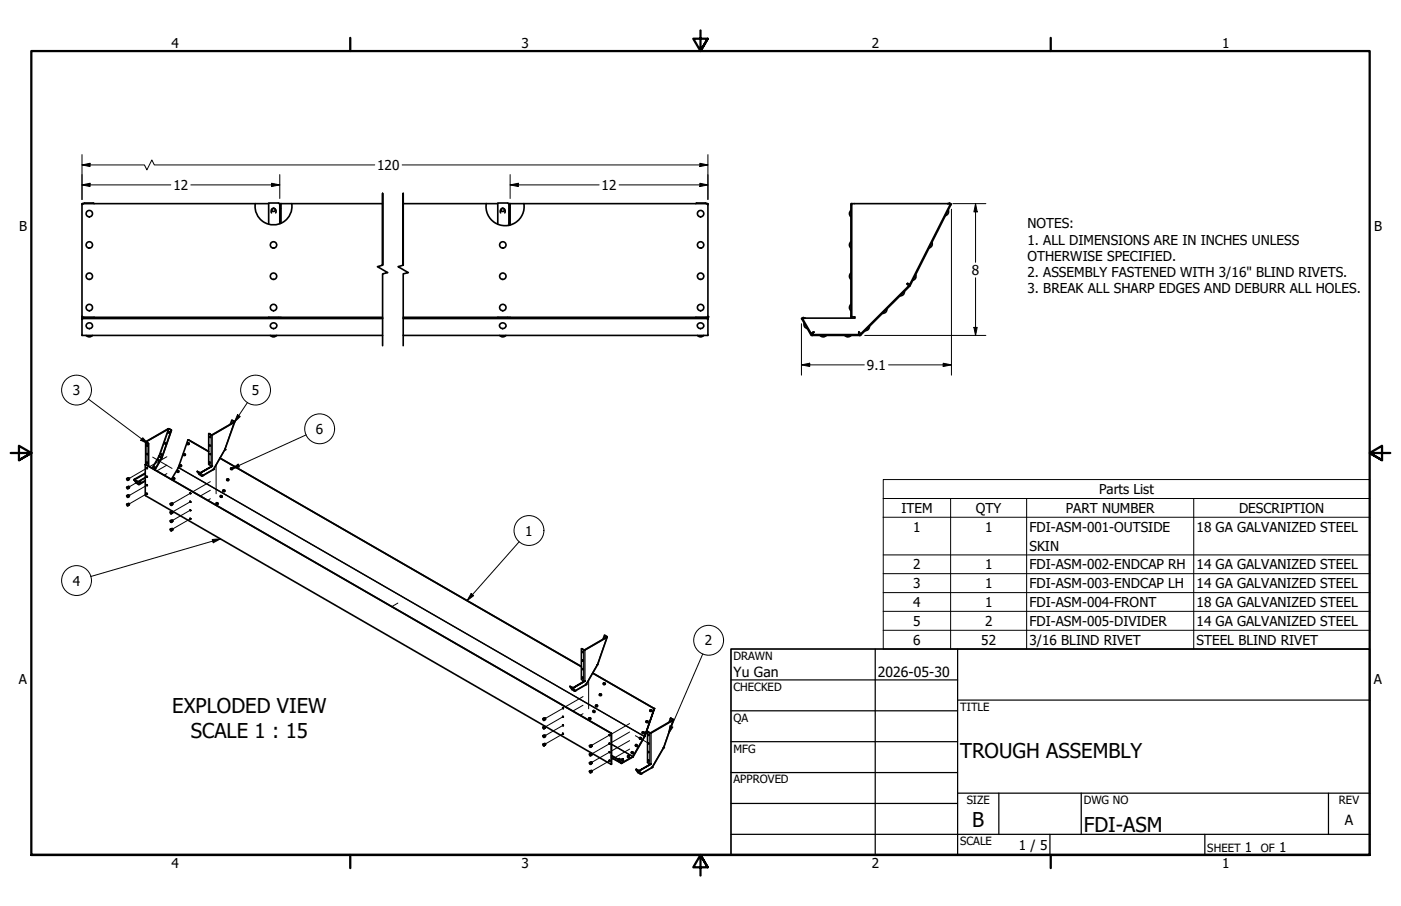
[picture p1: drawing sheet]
<svg xmlns="http://www.w3.org/2000/svg" width="432mm" height="279mm" viewBox="0 0 432 279" stroke-linecap="round" stroke-linejoin="round" font-family="sans-serif">
<path d="M86.2 68.5l.4 .3M86.2 63.9l.4 .4M157.2 68.5l-.4 .3M157.2 63.9l-.4 .4" fill="none" stroke="#000" stroke-width=".31"/>
<path d="M117.9 81.8v-22.2v22.2l-1.6 .4 3.2 1.9-1.6 .4v22.1M124.3 81.8v-22.2v22.2l-1.6 .4 3.2 1.9-1.6 .4v22.1" fill="none" stroke="#000" stroke-width=".51"/>
<g fill="none" stroke="#000" stroke-width=".51">
<path d="M25.5 62.8h.2M25.6 62.8l-.3 .3M25.7 62.8l.3-.2h2.8l.2 .2M78.7 62.8a5.7 5.7 0 0 0 5.6 6.5 5.7 5.7 0 0 0 5.6-6.5M82.8 62.8h-57.5v35.4M83.7 65.7a.84 .84 0 0 1 0-1.2 .84 .84 0 0 1 1.2 0 .84 .84 0 0 1 .1 1.2M86.1 62.8h.2M86.2 62.8l-.4-.2h-3v6.5M86.6 68.8v-6h-.4v6.2M86.6 62.8h31.3M124.3 62.8h29.1M149.9 62.8a5.9 5.9 0 0 0 5.8 6.8 5.9 5.9 0 0 0 5.8-6.8"/>
<path d="M154.3 65.7a.84 .84 0 0 1 .1-1.2 .84 .84 0 0 1 1.1 0 .84 .84 0 0 1 .1 1.2M156.8 62.8h.2M156.8 62.8l-.3-.2h-3.1v6.6M157.2 62.8h61v35.3h-.3M157.2 69.4v-6.6h-.4v6.7M214.4 62.8l.3-.2h2.7l.4 .2M217.7 62.8l.5 .3M262.3 62.8h.2v35.1h-.2zM262.3 64.9a1.3 1.3 0 0 0 0 2M262.3 74.5a1.3 1.3 0 0 0 0 2M262.5 62.8h29.6M287.2 74.7a1.3 1.3 0 0 1-.8 1.8"/>
<path d="M292.1 62.8l.5-.2 .4 .2zM292.3 64.8a1.3 1.3 0 0 1-.9 1.7M25.3 97.6l.3 .3M25.3 98.4v5h92.6M25.5 98.1l-.2 .3M25.5 98.1h-.2v.3M25.5 98.1h92.4M25.5 97.9h92.4M25.7 97.9v.2M26 97.9l-.5 .2M26 97.9v.2M29.1 97.9l-.1 .2-.1-.2h-2.9"/>
<path d="M82.8 97.9h3M82.8 97.9v.2h3v-.2M85.8 97.9l.5 .2M86.2 97.9v.2M86.6 97.9v.2M117.9 98.2h-92.4l-.2 .3M124.3 98.2h93.6l.3 .3M124.3 98.1h93.6M153.4 97.9h3.1M153.4 97.9v.2h3.1v-.2M156.5 97.9l.5 .2M156.8 97.9v.2"/>
<path d="M157.2 97.9v.2M214.4 97.9v.2l.2-.2h2.8M217.4 97.9l.5 .2M217.4 97.9v.2M217.8 97.9v.2M217.9 98.1l.3 .3M218.1 98.2l.1 5.2h-93.9M218.2 97.6l-.3 .3h-93.6M247.3 98.1l.3-.2 .6 .2zM247.8 99.6a1.3 1.3 0 0 0 1 1.7M262.3 84.2a1.3 1.3 0 0 0 0 2M262.3 93.9a1.3 1.3 0 0 0 0 1.9"/>
<path d="M262.5 97.7h1v.4h-15.3M273.4 95.3a1.3 1.3 0 0 1-1.4 1.3M278.8 89.9a1.3 1.3 0 0 1-1.4 1.3M280.4 87.7l-.7-.3-.2 .2 .6 .5M280.4 88.2l-15.1 15.1M280.5 88l12.7-25.1-.2-.1-12.7 25.2-15.2 15.1M280.5 88l-.1 .2M282.2 84.7a1.3 1.3 0 0 1-.9 1.7M26.5 103.4a1.3 1.3 0 0 0 2 0M83.3 103.4a1.3 1.3 0 0 0 2 0M154 103.4a1.3 1.3 0 0 0 2 0M214.9 103.4a1.3 1.3 0 0 0 2 0"/>
<path d="M249.9 103.2l-2.9-5 .3-.1 3 5.2M249.9 103.2l.4 .3M249.9 102.8l.7-.4v.8M250.4 103.4h14.5M250.4 103.2h14.5M252.7 103.4a1.3 1.3 0 0 0 2 0M260.4 103.4a1.3 1.3 0 0 0 1.9 0M265.2 103.2l-.2 .1M265.3 102.9l-.6-.5v.8M265.3 103.3l-.3 .2M268 100.6a1.3 1.3 0 0 1-1.4 1.4M44.9 136.3l-.1 7"/>
<path d="M45.2 137.3l.2 .3zM45.3 139.9l.1 .3zM45.3 137.3l.2 .2M45.3 139.9l.2 .2M51 136.6v.3M51.8 132.3l-6.9 4 .8 .5v6.9M51.8 132.3h.4M51.8 132.3h.1M51.9 132.3l-6.9 4 .8 .5v7M52.1 132.3l.7 .5M52.1 132.3h-.2M52.1 132.3h.1"/>
<path d="M52.1 133.2v.3M52.2 132.3l.6 .5-3 8.4M57.7 136.7a.3 .3 0 0 1 .5-.1 .3 .3 0 0 1 0 .5 .3 .3 0 0 1-.5-.1M58 135.6l-3 8.6-2.2 3.6M58 135.6l6.3 3.7zM58.2 136.7v.3M64.3 133.7v9.6l1.2 .5M64.6 140h.2v.2zM64.7 134.6l.1 .3M64.7 137.3l.1 .2M64.7 139.9l.1 .2M71.4 130.6h.1"/>
<path d="M71.4 129.6l.9 .4M72.1 130.2l-6.8 3.9-1-.4 1.1 .5 6.8-4M72.1 130v.2M72.1 130.2h.1M72.1 130l-.7-.4-.4 1.2M72.1 130h.2M72.3 130l-.1 .2M72.3 130.2l-3 8.4-3.5 6.1-3.4 2M39.1 147.6a.28 .28 0 0 1 .3 .2 .28 .28 0 0 1-.1 .3M39.1 155.5h.3l.1 .5h-.2M39.1 147.7l.2 .4M39.1 150.3l.2 .4a.26 .26 0 0 0 .1-.3 .26 .26 0 0 0-.3-.1"/>
<path d="M39.1 155.6l.2 .4M39.3 152.8a.31 .31 0 0 1 .4-.2 .31 .31 0 0 1 .2 .4 .31 .31 0 0 1-.4 .2l.1-.2-.3-.2M39.3 155.4a.29 .29 0 0 1 .3-.1 .29 .29 0 0 1 .3 .3 .29 .29 0 0 1-.3 .2v-.3zM39.4 147.6l.1 .3M39.4 147.4a.31 .31 0 0 1 .5 .2 .31 .31 0 0 1-.4 .4l.1-.2zM39.4 150.2l.1 .3M39.4 150.1a.29 .29 0 0 1 .4-.1 .29 .29 0 0 1 .1 .4 .29 .29 0 0 1-.4 .2l.1-.2zM39.4 152.8l.1 .4M39.4 155.5l.1 .3M41.3 148l.7 1 .8 .3M41.4 148.1l.8 .4 .5 .9M41.4 147.8v.3"/>
<path d="M41.4 147.8l.1 .1M41.5 148l.7 .4 .6 .9M41.5 148l-.1 .1M41.5 147.9v.1M41.9 148.6l.3 .2zM42.8 149.2l.1 .1M42.9 149.3l-.1 .1M43.1 148.7h.3M44.8 148.2l-1.9 1.1M44.8 148.3l-1.9 1.1M44.8 146l-3.3 1.9M44.8 145.9l-3.4 1.9"/>
<path d="M44.8 143.3h.1M44.8 143.3v9.5l143.6 82.9-.1-9.6M44.8 143.3l143.7 82.8-.1 9.6M45.1 152.1l.3 .3zM45.1 144.3l.2 .2zM45.2 152.1l.2 .3M45.2 149.5l.2 .2M45.2 146.9l.2 .2M45.2 144.2l.2 .3M45.3 142.6l.2 .1M47.8 144l-.2 .3M49 141.9l-.2 .2"/>
<path d="M49.8 140v.3M49.8 141.3l-2.1 3.5M49.9 141.2l-.9-.5 .8 .6-2 3.6M52.5 158h.3v.5l-.3-.5M52.5 155.4l.4 .4-.1-.4h-.3M52.7 155.3a.32 .32 0 0 1 .4-.2 .32 .32 0 0 1 .2 .4 .32 .32 0 0 1-.4 .2l.1-.1zM52.8 155.3l.1 .3M52.8 158l.1 .2M52.8 157.8a.31 .31 0 0 1 .5 .1 .31 .31 0 0 1-.4 .4zM53.3 147.3a.3 .3 0 0 1 .5 .2 .3 .3 0 0 1-.3 .4 .3 .3 0 0 1-.3-.4M53.8 147.6l-.1 .2M54.6 145.1a.3 .3 0 0 1 .5 .1 .3 .3 0 0 1-.2 .4 .3 .3 0 0 1-.4-.2"/>
<path d="M55.1 145.4l-.1 .2M55.4 143.5a.27 .27 0 0 1 .4-.1 .27 .27 0 0 1 0 .4 .27 .27 0 0 1-.4 0M55.9 143.5v.3M56.5 140.1a.31 .31 0 0 1 .5-.1 .31 .31 0 0 1 0 .5 .31 .31 0 0 1-.5-.1M57.1 140.1v.3M58.5 154.6l.2 .3zM58.5 152l.2 .3zM58.6 159.8l.1 .3M58.6 157.2l.1 .3M58.6 154.6l.1 .2M58.6 152l.1 .2M60.8 145.4l.6 .9 .7 .4 .4-.1-.2 .1"/>
<path d="M61.3 146l.2 .2zM61.5 145.7l.3 .1M61.5 145.7l-.7-.3 .7 .5M61.5 145.7v.2M61.8 145.8h.1M61.8 145.8l3.7-2-3.7 2M61.8 145.8l-.3 .1M64.7 142.5l.1 .2M65.3 143.7l-.1 .1M66.7 155.1a.3 .3 0 0 1 .5 .1 .3 .3 0 0 1-.3 .4 .3 .3 0 0 1-.3-.3M67.2 155.3l-.1 .2M67.8 141.3l111.4 64.3"/>
<path d="M68 152.8a.3 .3 0 0 1 .5 .2 .3 .3 0 0 1-.3 .4 .3 .3 0 0 1-.3-.3M68.5 153.2l-.1 .2M68.7 151.2a.31 .31 0 0 1 .5-.1 .31 .31 0 0 1 0 .5 .31 .31 0 0 1-.5-.1M69.3 151.3v.2M69.9 147.8a.3 .3 0 0 1 .5-.1 .3 .3 0 0 1 0 .5 .3 .3 0 0 1-.5-.1M70.5 147.8v.3M71.1 144.4a.31 .31 0 0 1 .5-.1 .31 .31 0 0 1 0 .5 .31 .31 0 0 1-.5-.1M71.6 144.4v.3M52.7 161.1l-.2-.6 .4 .3v.3h-.2M52.7 163.7l-.2-.6 .4 .3-.2 .3M52.7 160.5a.33 .33 0 0 1 .6 0 .33 .33 0 0 1-.4 .5l.1-.2zM52.7 163.1a.32 .32 0 0 1 .4-.1 .32 .32 0 0 1 .2 .4 .32 .32 0 0 1-.4 .2v-.4h-.2"/>
<path d="M52.8 160.6l.1 .2M52.8 163.2l.1 .3M186.3 196.8l-.1 .1M186.3 195.9l.8 .4M187 196.5l-6.8 3.9-1-.3 .9 .4 7-4M187 196.3v.2M187 196.5h.1M187 196.3l-.7-.4-.4 1.2M187 196.3h.1M187.1 196.3v.2M187.1 196.5l-2.9 8.4-3.5 6.2M173.5 218.2l.1 .3"/>
<path d="M175.6 211.7l.7 1 .7 .4 .3-.1-.2 .1M176.1 212.3l.3 .2zM176.3 212.2h.4M176.4 212l.3 .1M176.4 212l-.8-.3 .7 .5M176.4 212l-.1 .2M176.7 212.1v.1M176.7 212.1l3.6-2-3.6 2.1M179.2 200.1v9.4l1.1 .6M179.5 203.6l.2 .2-.1 .1zM179.5 201l.2 .2M179.5 203.6l.2 .2"/>
<path d="M179.5 206.2l.2 .2M179.5 208.9l.2 .1M180.1 210v.1M180.7 211l-3.5 2.1M180.7 211v.1M182.7 207.6l18.9 11M182.9 219.1a.32 .32 0 0 1 .5 .2 .32 .32 0 0 1-.3 .4 .32 .32 0 0 1-.3-.3M183.3 219.5l-.1 .1M183.6 217.6a.3 .3 0 0 1 .4-.2 .3 .3 0 0 1 0 .5 .3 .3 0 0 1-.4-.1M184.1 217.6v.2M184.8 214.1a.31 .31 0 0 1 .5-.1 .31 .31 0 0 1 0 .5 .31 .31 0 0 1-.5-.1M185.3 214.1v.3"/>
<path d="M186 210.8a.27 .27 0 0 1 .4-.1 .27 .27 0 0 1 0 .4 .27 .27 0 0 1-.4-.1M186.5 210.8v.2M200.3 219a.31 .31 0 0 1 .5-.1 .31 .31 0 0 1 0 .5 .31 .31 0 0 1-.5-.1M200.9 219v.3M201.6 218.6l-2.9 8.5 3-8.5M167.3 221.7h.4l-.1 .5M167.3 226.8l.4 .2-.1 .5zM167.3 229.6h.3l.2 .4-.2 .1M167.3 221.7l.3 .5M167.3 224.3l.3 .5 .2-.1-.3-.5-.2 .1M167.3 229.6l.3 .4M167.5 226.8a.31 .31 0 0 1 .6 0 .31 .31 0 0 1-.3 .5v-.3z"/>
<path d="M167.6 221.6l.2 .3M167.6 221.6a.31 .31 0 0 1 .4-.2 .31 .31 0 0 1 .1 .4 .31 .31 0 0 1-.3 .2v-.3zM167.6 224.3l.2 .2M167.6 224.2a.29 .29 0 0 1 .5 0 .29 .29 0 0 1-.3 .4v-.3zM167.6 226.9l.2 .3M167.6 229.6l.2 .2M167.6 229.4a.3 .3 0 0 1 .5 .1 .3 .3 0 0 1-.3 .4v-.3zM173.4 223.5l.2 .3zM173.5 226.1l.1 .3M173.5 223.5l.1 .3M173.5 220.9l.1 .3M181.6 221.4a.3 .3 0 0 1 .5 .1 .3 .3 0 0 1-.3 .4 .3 .3 0 0 1-.3-.3"/>
<path d="M181.7 235.1l.4 .3v.3l-.3-.1zM181.9 230.4l-.2-.5 .4 .2v.3h-.2M181.9 238.3l-.2-.6 .4 .4-.2 .2M181.9 232.5a.32 .32 0 0 1 .4-.2 .32 .32 0 0 1 .2 .4 .32 .32 0 0 1-.4 .2l.1-.1zM181.9 235.1a.3 .3 0 0 1 .6 0 .3 .3 0 0 1-.4 .4l.1-.2zM182 229.9l.1 .3M182 229.8a.31 .31 0 0 1 .5 .1 .31 .31 0 0 1-.4 .4zM182 232.6l.1 .3M182 235.2l.1 .3M182 237.8l.1 .3M182 237.7a.31 .31 0 0 1 .5 .1 .31 .31 0 0 1-.4 .4zM182.1 221.7l-.2 .2"/>
<path d="M187.8 234.4l.2 .4zM187.8 226.6l.2 .2-.1 .1zM187.8 229.2l.2 .3zM187.8 234.4l.2 .3M187.8 226.6l.2 .2M187.8 229.2l.2 .2M187.8 231.8l.2 .3M188.5 233l2.4 1.4M188.5 233.1l2.3 1.3 .7 1M188.5 233.7l3 1.7M190.3 234.4l.5 .4M190.4 234.4l.5 .4"/>
<path d="M190.6 234.2l.3-.3 .2 .2-.2 .4M190.9 234.4l.7 .9M191.5 235.4h.1M191.7 234.1a.31 .31 0 0 0-.1 .4 .31 .31 0 0 0 .5 0 .31 .31 0 0 0-.1-.4M191.7 234.1l.3 .1zM191.7 234.6h.3M193.5 233a.28 .28 0 0 0-.1 .5 .28 .28 0 0 0 .5 0 .28 .28 0 0 0-.1-.5M193.5 233h.4l-.4 .2zM193.5 233.6h.3M194.7 231.8a.29 .29 0 0 1 .4 .2 .29 .29 0 0 1-.2 .4 .29 .29 0 0 1-.3-.3M195.1 233.4l-3.5 2M195.1 232.2v.1"/>
<path d="M196 229.7a.3 .3 0 0 1 .4 .1 .3 .3 0 0 1-.2 .4 .3 .3 0 0 1-.4-.3M196 237.4l.2-.2 .6 .4M196 237.4l.6 .9 .7 .3h.4h-.2M196 237.4l.7 .3M196.4 229.9l-.1 .2M196.5 237.9l.3 .2zM196.8 237.6l.2 .1M196.8 237.6l-.1 .1M197 237.7h.1M197 237.7l3.7-2.1-3.6 2.1M197.1 237.7h-.4M197.2 227.5a.3 .3 0 0 1 .5 .1 .3 .3 0 0 1-.3 .4 .3 .3 0 0 1-.3-.4"/>
<path d="M197.7 227.8l-.1 .2M197.9 225.8a.31 .31 0 0 1 .5-.1 .31 .31 0 0 1 0 .5 .31 .31 0 0 1-.5-.1M198.5 225.8v.3M198.6 227.1l-3.5 6.3zM199.1 222.4a.3 .3 0 0 1 .5-.1 .3 .3 0 0 1 0 .5 .3 .3 0 0 1-.5-.1M199.7 222.4v.3M199.8 231.8l.2 .3zM199.8 234.4l.2 .3zM199.9 226.5l.1 .3M199.9 229.2l.1 .2M199.9 231.8l.1 .2M199.9 234.4l.1 .2"/>
<path d="M200.5 235.6h-.1M201 236.7l-3.4 1.9M201 236.6v.1M204.5 230.6l-3.5 6M204.5 230.5v.1M206.7 222.4l-.1 .1M206.7 221.5h.1M206.8 221.6l-.6 1.1M206.8 221.5v.1M206.8 221.6l.7 .3M207.3 222.1l-6.8 3.9-.9-.3M207.3 222.1h.2"/>
<path d="M207.4 221.9l-.1 .2M207.4 221.9h.1M207.5 222.1l-6.8 4-1.1-.4v9.4l1.1 .5M207.5 221.9v.2M207.5 222.1l-3 8.4"/>
<circle cx="27.5" cy="65.9" r=".98"/>
<circle cx="27.5" cy="75.5" r=".98"/>
<circle cx="84.3" cy="75.5" r=".98"/>
<circle cx="84.3" cy="64.8" r=".51"/>
<circle cx="154.9" cy="64.8" r=".51"/>
<circle cx="155" cy="75.5" r=".98"/>
<circle cx="215.9" cy="75.5" r=".98"/>
<circle cx="215.9" cy="65.9" r=".98"/>
<circle cx="27.5" cy="94.8" r=".98"/>
<circle cx="27.5" cy="85.2" r=".98"/>
<circle cx="84.3" cy="94.8" r=".98"/>
<circle cx="84.3" cy="85.2" r=".98"/>
<circle cx="155" cy="94.8" r=".98"/>
<circle cx="155" cy="85.2" r=".98"/>
<circle cx="215.9" cy="85.2" r=".98"/>
<circle cx="215.9" cy="94.8" r=".98"/>
<circle cx="27.5" cy="100.4" r=".94"/>
<circle cx="84.3" cy="100.4" r=".96"/>
<circle cx="154.9" cy="100.4" r=".96"/>
<circle cx="215.9" cy="100.4" r=".96"/>
<circle cx="50.9" cy="136.7" r=".16"/>
<circle cx="52.1" cy="133.4" r=".14"/>
<circle cx="57.8" cy="136.8" r=".17"/>
<circle cx="64.7" cy="137.4" r=".14"/>
<circle cx="64.7" cy="134.8" r=".14"/>
<circle cx="39.3" cy="153.1" r=".29"/>
<circle cx="43.2" cy="148.7" r=".14"/>
<circle cx="45.3" cy="149.6" r=".14"/>
<circle cx="45.3" cy="147" r=".14"/>
<circle cx="45.3" cy="142.7" r=".16"/>
<circle cx="47.6" cy="144.2" r=".15"/>
<circle cx="48.9" cy="142" r=".16"/>
<circle cx="49.8" cy="140.2" r=".15"/>
<circle cx="53.4" cy="147.5" r=".18"/>
<circle cx="54.7" cy="145.3" r=".18"/>
<circle cx="55.5" cy="143.6" r=".16"/>
<circle cx="56.7" cy="140.2" r=".16"/>
<circle cx="58.7" cy="160" r=".14"/>
<circle cx="58.7" cy="157.4" r=".14"/>
<circle cx="64.7" cy="142.7" r=".14"/>
<circle cx="66.8" cy="155.2" r=".17"/>
<circle cx="68.1" cy="153" r=".17"/>
<circle cx="68.9" cy="151.4" r=".16"/>
<circle cx="70" cy="148" r=".2"/>
<circle cx="71.2" cy="144.5" r=".15"/>
<circle cx="179.5" cy="201.1" r=".12"/>
<circle cx="179.5" cy="209" r=".12"/>
<circle cx="179.6" cy="206.3" r=".13"/>
<circle cx="182.9" cy="219.3" r=".17"/>
<circle cx="183.7" cy="217.6" r=".19"/>
<circle cx="184.9" cy="214.3" r=".16"/>
<circle cx="186.1" cy="210.9" r=".16"/>
<circle cx="200.4" cy="219.2" r=".15"/>
<circle cx="173.5" cy="221" r=".12"/>
<circle cx="181.7" cy="221.5" r=".17"/>
<circle cx="181.9" cy="232.8" r=".3"/>
<circle cx="187.9" cy="232" r=".12"/>
<circle cx="194.7" cy="232" r=".17"/>
<circle cx="196" cy="229.8" r=".17"/>
<circle cx="197.3" cy="227.6" r=".17"/>
<circle cx="198.1" cy="226" r=".16"/>
<circle cx="199.2" cy="222.5" r=".17"/>
<circle cx="199.9" cy="229.3" r=".14"/>
<circle cx="199.9" cy="226.7" r=".14"/>
</g>
<g fill="#000">
<circle cx="25.3" cy="97.7" r=".25"/>
<circle cx="218.2" cy="97.7" r=".25"/>
<circle cx="250.6" cy="102.4" r=".25"/>
<circle cx="69.3" cy="138.6" r=".25"/>
<circle cx="69.3" cy="138.7" r=".25"/>
<circle cx="39.4" cy="150.2" r=".25"/>
<circle cx="39.4" cy="152.8" r=".25"/>
<circle cx="39.4" cy="155.5" r=".25"/>
<circle cx="39.5" cy="147.9" r=".25"/>
<circle cx="39.5" cy="150.5" r=".25"/>
<circle cx="39.5" cy="155.8" r=".25"/>
<circle cx="39.5" cy="153.2" r=".25"/>
<circle cx="52.8" cy="155.3" r=".25"/>
<circle cx="52.8" cy="158" r=".25"/>
<circle cx="52.9" cy="158.2" r=".25"/>
<circle cx="52.9" cy="155.6" r=".25"/>
<circle cx="62.5" cy="146.6" r=".25"/>
<circle cx="65.8" cy="144.7" r=".25"/>
<circle cx="52.8" cy="163.2" r=".25"/>
<circle cx="52.8" cy="160.6" r=".25"/>
<circle cx="52.9" cy="163.5" r=".25"/>
<circle cx="52.9" cy="160.8" r=".25"/>
<circle cx="177.3" cy="213" r=".25"/>
<circle cx="180.6" cy="211.1" r=".25"/>
<circle cx="167.6" cy="221.6" r=".25"/>
<circle cx="167.6" cy="229.6" r=".25"/>
<circle cx="167.6" cy="224.3" r=".25"/>
<circle cx="167.6" cy="226.9" r=".25"/>
<circle cx="167.8" cy="229.8" r=".25"/>
<circle cx="167.8" cy="227.2" r=".25"/>
<circle cx="167.8" cy="221.9" r=".25"/>
<circle cx="167.8" cy="224.5" r=".25"/>
<circle cx="182" cy="235.2" r=".25"/>
<circle cx="182" cy="229.9" r=".25"/>
<circle cx="182" cy="237.8" r=".25"/>
<circle cx="182.1" cy="232.9" r=".25"/>
<circle cx="182.1" cy="230.2" r=".25"/>
<circle cx="182.1" cy="238.1" r=".25"/>
<circle cx="182.1" cy="235.5" r=".25"/>
<circle cx="191.6" cy="235.3" r=".25"/>
<circle cx="193.5" cy="233.6" r=".25"/>
<circle cx="193.8" cy="233.6" r=".25"/>
<circle cx="196" cy="237.4" r=".25"/>
<circle cx="197.7" cy="238.6" r=".25"/>
<circle cx="201" cy="236.6" r=".25"/>
<circle cx="204.5" cy="230.6" r=".25"/>
</g>
<g fill="none" stroke="#000" stroke-width=".31">
<path d="M45.3 144.3l-5.4 3.2M45.3 146.9l-5.4 3.2M45.3 149.6l-5.4 3.2M45.3 152.2l-5.4 3.2M47.1 141l5.9 3.5M51.4 140.8l-5.4 3.2M51.4 143.4l-3.1 1.8M51.4 146l-.8 .6M58.7 152.1l-5.5 3.2M58.7 154.7l-5.5 3.2M58.7 157.3l-5.5 3.2M58.7 160l-5.5 3.1"/>
<path d="M64.8 148.5l-5.4 3.1M64.8 151.2l-3.1 1.8M64.8 153.8l-.8 .5M66.6 143.4v8.9M122.6 186l-1.8 1.1M173.6 218.4l-5.5 3.2M179.7 214.8l-5.4 3.1M179.7 217.5l-3.1 1.8M181.4 209.7v8.9M173.6 221l-5.5 3.2M173.6 223.6l-5.5 3.2M173.6 226.3l-5.5 3.1"/>
<path d="M179.7 220.1l-.9 .5M188 226.6l-5.6 3.2M188 229.3l-5.6 3.2M188 231.9l-5.6 3.2M188 234.6l-5.6 3.1M194.1 223.1l-5.6 3.3M194.1 225.7l-5.6 3.3M194.1 228.4l-5.6 3.2M194.1 231l-5.6 3.3M195.8 226.9l3.8 2.1M199.9 229.2l.1 .1"/>
</g>
<g fill="none" stroke="#000" stroke-width=".38">
<path d="M45 136.2v7.1M45.7 136.7v.1M45.8 136.8l-.1 .1M51.9 132.3l-2.9 8.4M52.1 132.3l-3 8.4M52.7 132.6h.1M52.8 132.8h.1M58 135.6h.1M65.2 134.1l-.1 9.5M65.3 134.1l.1 9.5M69.3 138.7l-3.5 6-3.3 1.9-.7-.8M72.1 130v.2"/>
<path d="M72.2 130.2l-2.9 8.4M41.4 148.1l.6 .9M41.5 147.9l.2 .2M42.1 148.3l-.1 .2M42.2 148.5h.1M44.8 147.4l-2.4 1.3M44.8 147.2l-2.4 1.4M44.8 143.3h.1M45.3 146.9h-.1M45.3 147.1h.1M48.9 140.8l-2.1 3.6M49.1 140.8l-2.1 3.7"/>
<path d="M55 144.1l143.7 83-143.7-82.9M58.6 154.6l.1 .1M61.5 145.9l.6 .8M187 196.3l-.1 .2M187.1 196.5l-3 8.4M176.3 212.2l.7 .8M180 200.4l-.1 9.6M180.2 200.4l.1 9.6M180.6 211.1l-3.3 1.9-.6-.8M184.1 205l-3.4 6M201.6 218.6h.1M173.5 220.9l.1 .1"/>
<path d="M187.8 229.2h.2M188.3 226.1h.1M188.4 226.3h.1M188.5 235.6h-.1M188.5 229.5l6.6 3.9M188.5 229.6l6.6 3.8M188.5 233.7l3 1.6M190.8 234.3v.1M190.9 234.4v.1M195.1 233.4h.1M196.2 237.2l-.2 .2M196.7 237.7l.6 .9"/>
<path d="M199.7 225.6l-.1 .1M200.3 226v9.5M200.5 226l.2 9.5M206.8 221.6h.1M207.4 221.9l-.1 .2M207.5 222.1l-3 8.4-3.5 6.1-3.3 2-.6-.9"/>
</g>
<circle cx="201.6" cy="218.5" r=".19" fill="#000"/>
<g fill="none" stroke="#000" stroke-width=".31">
<path d="M27.2 123.1l18.5 13.8M44 135l1.7 1.9-2.3-1.1zM73.2 127.9l.8 .6-1.8 1.7zM76.3 124.1l-4.1 6.1M94.4 134.1l-23.1 10.6M71.3 144.7l2.1-1.6 .4 .9zM272.2 153.7v-5.8h149.9v5.8M272.2 153.7h149.9v5.8M272.2 153.7v46.5h149.9v-40.7M272.2 159.5h149.9M293 153.7v46.5M316.4 153.7v46.5"/>
<path d="M367.9 153.7v46.5M65.4 166.4l2.5-.2-2.2 1.2zM67.9 166.2l-40 11.6M160 167.1l-16 18.1M272.2 171.1h149.9M272.2 176.9h149.9M145.2 183l.8 .7-2 1.5zM272.2 182.8h149.9M272.2 188.5h149.9M272.2 194.4h149.9M216.6 201.7l-10.6 24.6M206.5 223.8l.9 .4-1.4 2.1z"/>
<circle cx="23.6" cy="120.3" r="4.6"/>
<circle cx="78.8" cy="120.3" r="4.6"/>
<circle cx="98.5" cy="132.2" r="4.6"/>
<circle cx="23.6" cy="179" r="4.6"/>
<circle cx="163" cy="163.6" r="4.6"/>
<circle cx="218.4" cy="197.5" r="4.6"/>
</g>
<path d="M107.9 11.7v4M215.9 9.4v6.3l-2.2-3.8h4.4l-2.2 3.8 2.2-3.8M323.8 11.7v4M3.3 139.7h6.4l-3.9-2.2v4.4l3.9-2.2-3.9 2.2M428.5 139.7h-6.4l3.9-2.2v4.4l-3.9-2.2 3.9 2.2M9.7 263.7v-248h412.4v248h-412.4h412.4M107.9 263.7v4M218.1 267.5l-2.2-3.8 2.2 3.8h-4.4l2.2-3.8v6.3M323.8 263.7v4" fill="none" stroke="#000" stroke-width=".7"/>
<g fill="none" stroke="#000" stroke-width=".38">
<path d="M225.3 209.7h69.8M225.3 219.2h69.8M269.7 200.2v63.5M295.1 215.9h127M295.1 200.2v63.5M225.3 228.7h69.8M225.3 238.3h69.8M225.3 257.3h196.8M225.3 247.8h69.8M295.1 244.6h127M307.8 244.6v12.7M323.6 257.3v6.4"/>
<path d="M333.2 244.6v12.7M371.3 257.3v6.4M409.4 244.6v12.7"/>
</g>
<path d="M225.3 200.2h196.8v63.5h-196.8z" fill="none" stroke="#000" stroke-width=".51"/>
<g fill="none" stroke="#000" stroke-width=".31">
<path d="M25.3 50.9l2.4-.5v1zM25.3 50.9h19.2l.8 1.5 1.5-3.1 .8 1.6h67.9M25.3 57l2.4-.5v1zM25.3 47.7v13.8M25.3 57h27.3M58.8 57h27.4M83.7 56.5l2.5 .5-2.5 .5zM86.2 53.8v7.4M124 50.9h94.2M157.2 57l2.6-.5v1zM157.2 57h27.5M157.2 53.8v7.4"/>
<path d="M190.8 57h27.4M215.7 50.4l2.5 .5-2.5 .5zM215.7 56.5l2.5 .5-2.5 .5zM218.2 47.7v13.8M293.2 64.5v51.2M293.7 62.8h10.1M300.7 62.8l.5 2.5h-1zM300.7 62.8v18.1M247 99.8v15.9M300.7 85.7v17.7M247 112.5l2.6-.5v1zM247 112.5h19.4"/>
<path d="M266.5 103.4h37.3M273.9 112.5h19.3M290.7 112l2.5 .5-2.5 .5zM300.2 101h1l-.5 2.4z"/>
</g>
<path d="M25.3 50.9l2.4-.5v1zM25.3 57l2.4-.5v1zM83.7 56.5l2.5 .5-2.5 .5zM157.2 57l2.6-.5v1zM215.7 50.4l2.5 .5-2.5 .5zM215.7 56.5l2.5 .5-2.5 .5zM300.7 62.8l.5 2.5h-1zM247 112.5l2.6-.5v1zM290.7 112l2.5 .5-2.5 .5zM300.2 101h1l-.5 2.4z" fill="#000"/>
<path d="M44 135l1.7 1.9-2.3-1.1zM73.2 127.9l.8 .6-1.8 1.7zM71.3 144.7l2.1-1.6 .4 .9zM65.4 166.4l2.5-.2-2.2 1.2zM145.2 183l.8 .7-2 1.5zM206.5 223.8l.9 .4-1.4 2.1z" fill="#000"/>
<g font-size="6.3">
<text x="53.1" y="220">EXPLODED VIEW</text>
<text x="58.8" y="227.5">SCALE 1 : 15</text>
<text x="295.9" y="233.6">TROUGH ASSEMBLY</text>
<text x="299.7" y="255.1">B</text>
<text x="334" y="256.5">FDI-ASM</text>
</g>
<g font-size="4.3">
<text x="226.1" y="208.9">Yu Gan</text>
<text x="270.5" y="208.9">2026-05-30</text>
<text x="414.5" y="254.4">A</text>
</g>
<g font-size="4.2">
<text x="52.8" y="14.7">4</text>
<text x="160.8" y="14.7">3</text>
<text x="268.7" y="14.7">2</text>
<text x="376.7" y="14.7">1</text>
<text x="116.3" y="52.4">120</text>
<text x="53.5" y="58.5">12</text>
<text x="185.4" y="58.5">12</text>
<text x="5.9" y="71.4">B</text>
<text x="316.7" y="70.4">NOTES:</text>
<text x="423.5" y="71.4">B</text>
<text x="316.7" y="75.4">1. ALL DIMENSIONS ARE IN INCHES UNLESS</text>
<text x="316.7" y="80.5">OTHERWISE SPECIFIED.</text>
<text x="299.5" y="84.8">8</text>
<text x="316.7" y="85.5">2. ASSEMBLY FASTENED WITH 3/16&quot; BLIND RIVETS.</text>
<text x="316.7" y="90.5">3. BREAK ALL SHARP EDGES AND DEBURR ALL HOLES.</text>
<text x="267.2" y="114">9.1</text>
<text x="22.5" y="121.9">3</text>
<text x="77.7" y="121.9">5</text>
<text x="97.3" y="133.8">6</text>
<text x="338.8" y="152.3">Parts List</text>
<text x="277.8" y="158.1">ITEM</text>
<text x="300.8" y="158.2">QTY</text>
<text x="328.5" y="158.1">PART NUMBER</text>
<text x="381.9" y="158.2">DESCRIPTION</text>
<text x="161.9" y="165.2">1</text>
<text x="281.5" y="164">1</text>
<text x="303.6" y="164">1</text>
<text x="317.3" y="164">FDI-ASM-001-OUTSIDE</text>
<text x="368.8" y="164">18 GA GALVANIZED STEEL</text>
<text x="317.3" y="169.8">SKIN</text>
<text x="281.5" y="175.6">2</text>
<text x="303.6" y="175.6">1</text>
<text x="317.3" y="175.6">FDI-ASM-002-ENDCAP RH</text>
<text x="368.8" y="175.6">14 GA GALVANIZED STEEL</text>
<text x="22.5" y="180.6">4</text>
<text x="281.5" y="181.4">3</text>
<text x="303.6" y="181.4">1</text>
<text x="317.3" y="181.4">FDI-ASM-003-ENDCAP LH</text>
<text x="368.8" y="181.4">14 GA GALVANIZED STEEL</text>
<text x="281.5" y="187.1">4</text>
<text x="303.6" y="187.2">1</text>
<text x="317.3" y="187.2">FDI-ASM-004-FRONT</text>
<text x="368.8" y="187.2">18 GA GALVANIZED STEEL</text>
<text x="281.5" y="193">5</text>
<text x="303.6" y="193">2</text>
<text x="317.3" y="193">FDI-ASM-005-DIVIDER</text>
<text x="368.8" y="193">14 GA GALVANIZED STEEL</text>
<text x="217.2" y="199">2</text>
<text x="281.5" y="198.8">6</text>
<text x="302.5" y="198.8">52</text>
<text x="317.3" y="198.8">3/16 BLIND RIVET</text>
<text x="368.8" y="198.8">STEEL BLIND RIVET</text>
<text x="5.8" y="211.1">A</text>
<text x="423.4" y="211.1">A</text>
<text x="314" y="262.3">1 / 5</text>
<text x="383.7" y="262.8">1</text>
<text x="394.2" y="262.8">1</text>
<text x="52.8" y="267.7">4</text>
<text x="160.8" y="267.7">3</text>
<text x="268.7" y="267.7">2</text>
<text x="376.7" y="267.7">1</text>
</g>
<g font-size="3.5">
<text x="226.1" y="203.5">DRAWN</text>
<text x="226.1" y="213">CHECKED</text>
<text x="295.9" y="219.2">TITLE</text>
<text x="226.1" y="222.6">QA</text>
<text x="226.1" y="232.1">MFG</text>
<text x="226.1" y="241.6">APPROVED</text>
<text x="297.9" y="248">SIZE</text>
<text x="334" y="248">DWG NO</text>
<text x="412.7" y="247.9">REV</text>
<text x="295.9" y="260.7">SCALE</text>
<text x="372.1" y="262.8">SHEET</text>
<text x="388.6" y="262.8">OF</text>
</g>
</svg>
